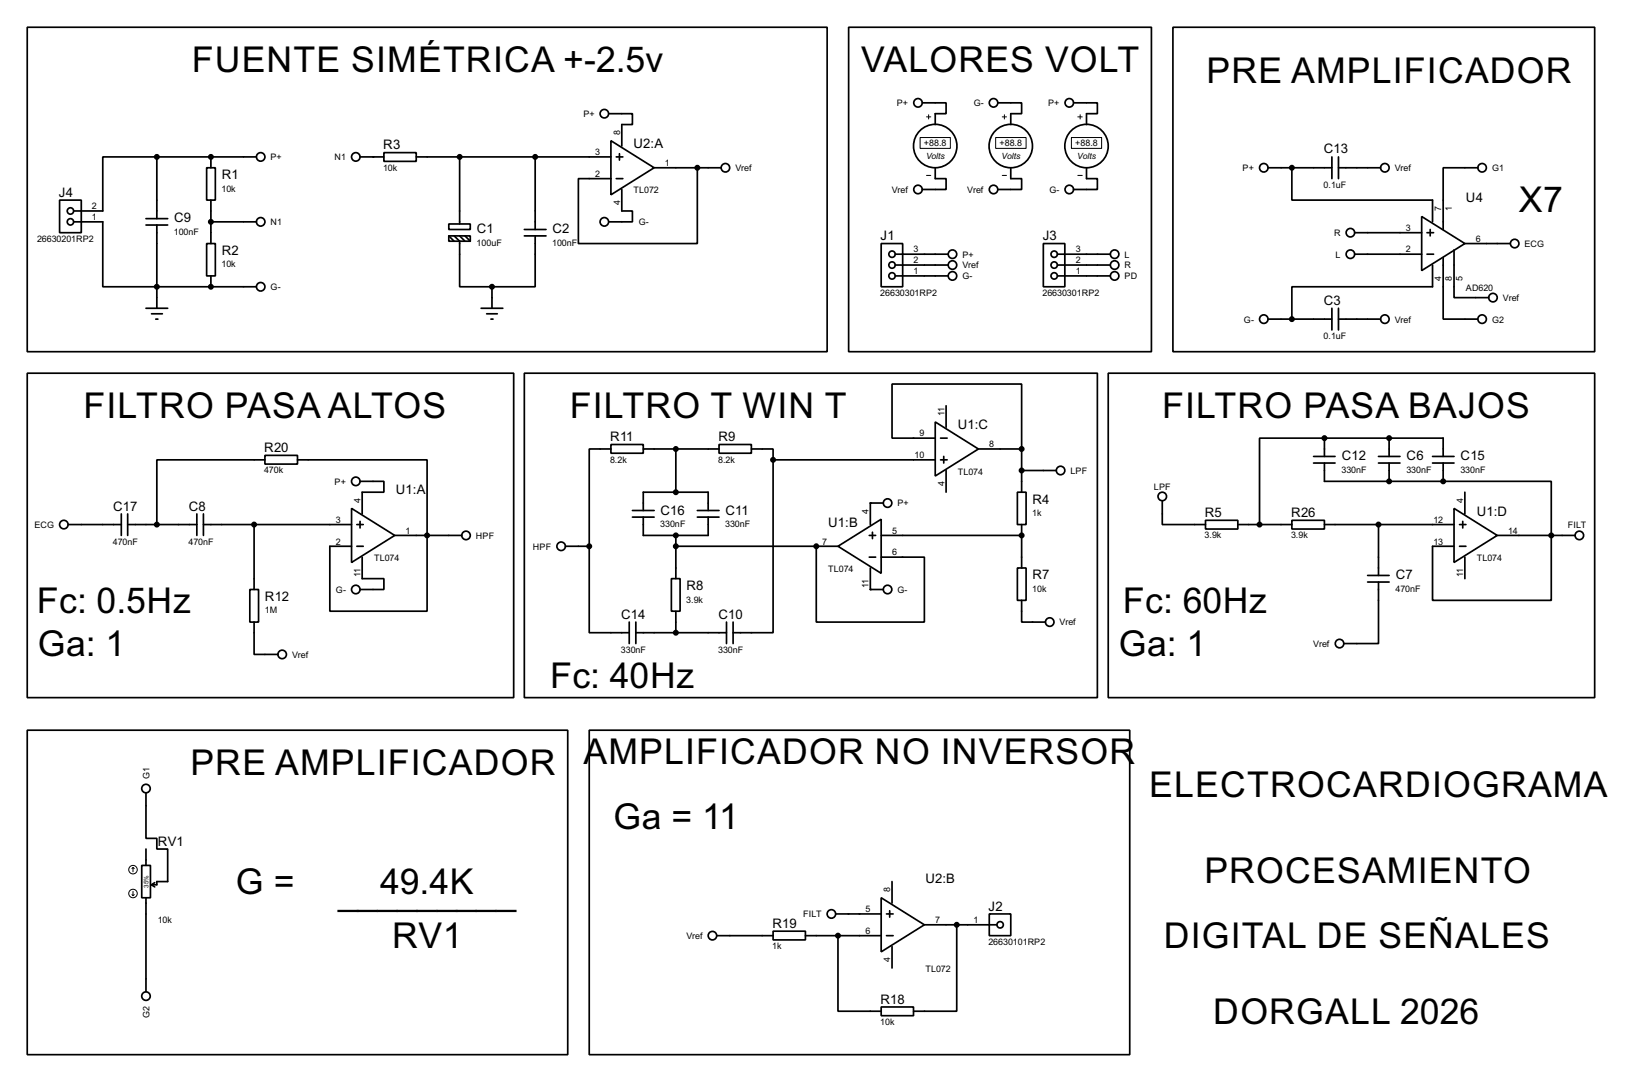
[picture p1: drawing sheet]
<svg xmlns="http://www.w3.org/2000/svg" width="383mm" height="256mm" viewBox="0 0 383 256" stroke-linecap="round" stroke-linejoin="round" font-family="sans-serif">
<g fill="none" stroke="#000" stroke-width=".4">
<path d="M6.4 6.4h188v76.2h-188zM199.4 6.4h71.2v76.2h-71.2zM275.6 6.4h99.1v76.2h-99.1zM36.9 36.9h-12.7v12.7h-6.9M36.9 36.9h23.4M36.9 36.9v14.5M48.6 39.4h2v7.6h-2zM49.6 36.9v2.5M84.6 36.9h5.6M90.2 35.9h7.6v2h-7.6zM97.8 36.9h45.8M108 36.9v15.7"/>
<path d="M125.8 36.9v17M143.1 26.7h5.5v2.6h-2.5v5M143.6 33.1l10.1 6.3-10.1 6.4zM144.8 36.9h1.6M145.6 36.1v1.5M153.7 39.4h15.8M163.9 39.4v17.8h-28v-15.2h7.7M216.7 24.2h5.6v2.5h-2.5v2.6M219.8 39.4v2.6h2.5v2.5h-5.6M234.5 24.2h5.6v2.5h-2.6v2.6M237.5 39.4v2.6h2.6v2.5h-5.6M252.3 24.2h5.6v2.5h-2.6v2.6"/>
<path d="M255.3 39.4v2.6h2.6v2.5h-5.6M298 39.4h15M303.6 39.4v7.6h33v5.1M313 36.9v5.1M314.5 39.4h9.9M314.5 36.9v5.1M347.3 39.4h-8.2v14.5M14 47h5.1v7.7h-5.1zM17.3 52.1h6.9v15.3h36.1M34.3 52.9h5.1M34.3 51.4h5.1M36.9 52.9v19.5"/>
<path d="M48.6 57.2h2v7.6h-2zM49.6 47v10.2M49.6 52.1h10.7M105.5 52.6h5v1.3h-5zM105.5 55.4h5v1.3h-5zM105.5 55.4l1.2 1.3M106.7 55.4l1.3 1.3v10.7h7.6M108 55.4l1.3 1.3M109.3 55.4l1.2 1.3M123.2 55.4h5.1M123.2 53.9h5.1M125.8 55.4v12h-10.2"/>
<path d="M144.8 42h1.6M146.1 44.5v5.1h2.5v2.5h-5.5M207.1 57.2h5v10.2h-5zM210.4 59.7h12.4M245.2 57.2h5v10.2h-5zM248.5 59.7h12.4M318.3 54.7h15.8M318.3 59.7h15.8M334.1 50.9l10.1 6.3-10.1 6.4zM335.3 54.7h1.6M335.3 59.7h1.6M336.1 53.9v1.5"/>
<path d="M341.7 58.7v11.2h8.1M344.2 57.2h10.7M34.3 72.4h5.1M35.6 73.7h2.6M36.6 75h.5M49.6 64.8v2.6M113.1 72.4h5.1M114.4 73.7h2.5M115.4 75h.5M115.6 67.4v5M210.4 64.8h12.4M210.4 62.3h12.4"/>
<path d="M248.5 64.8h12.4M248.5 62.3h12.4M298 75h15M313 72.4v5.1M314.5 75h9.9M314.5 72.4v5.1M336.6 62.3v5.1h-33v7.6M339.1 60.5v14.5h8.2M6.4 87.7h114.3v76.2h-114.3zM123.2 87.7h134.7v76.2h-134.7zM219.8 99.1l10.1 6.4-10.1 6.3zM222.3 95.3v5.1"/>
<path d="M260.4 87.7h114.3v76.2h-114.3zM62.3 107h7.6v2h-7.6zM62.3 108h-25.4v15.2M69.9 108h30.5v35.6h-22.9v-15.3h5.1M82.6 119.4l10.2 6.4-10.2 6.3zM84.6 113.1h5.6v2.5h-5.1v5.1M143.6 104.4h7.6v2.1h-7.6zM143.6 105.5h-5.1v22.8M148.6 119.9h5.1M151.2 105.5h17.8M151.2 119.9v-4.3h15.2v4.3M158.8 105.5v10.1"/>
<path d="M163.9 119.9h5.1M169 104.4h7.6v2.1h-7.6zM176.6 105.5h5.1v2.5M181.7 108v40.6h-9.4M181.7 108h38.1M207.6 118.2h-3.1v5M219.8 102.9h-10.2v-12.7h30.5v15.3M221 102.9h1.6M221 108h1.6M221.8 107.2v1.6M222.3 110.5v5.1M229.9 105.5h10.2"/>
<path d="M239.1 115.6h2v7.6h-2zM240.1 105.5v10.1M240.1 110.5h8.1M273.1 117.7v5.5h10.2M308.7 107.2h5M308.7 108.8h5M311.2 102.9h-15.2v20.3M311.2 102.9h27.9v4.3M311.2 108.8v4.3h27.9M311.2 102.9v4.3M323.9 107.2h5.1M323.9 108.8h5.1"/>
<path d="M326.4 102.9v4.3M326.4 108.8v4.3M336.6 107.2h5.1M336.6 108.8h5.1M339.1 113.1h25.4v27.9h-27.9v-12.7h5.1M339.1 108.8v4.3M341.7 119.4l10.1 6.4-10.1 6.3zM344.2 115.6v5.1M16.1 123.2h12.4M28.5 120.7v5.1M30 123.2h16.3M30 120.7v5.1"/>
<path d="M46.3 120.7v5.1M47.8 123.2h34.8M47.8 120.7v5.1M58.7 138.5h2.1v7.6h-2.1zM59.7 123.2v15.3M83.9 128.3h1.5M83.9 123.2h1.5M84.6 122.5v1.5M85.1 130.9v5h5.1v2.6h-5.6M92.8 125.8h15.7M132.9 128.3h5.6M138.5 128.3v20.3h9.4"/>
<path d="M148.6 121.5h5.1M151.2 121.5v4.3h15.2v-4.3M157.8 135.9h2v7.7h-2zM158.8 128.3h38.1M158.8 125.8v10.1M163.9 121.5h5.1M191.8 128.3v17.8h25.4v-15.2h-10.1M196.9 128.3l10.2-6.3v12.7zM204.3 125.8h1.5M204.3 130.9h1.5M204.5 133.4v5.1h3.1M205 125v1.5"/>
<path d="M207.1 125.8h33M239.1 133.4h2v7.6h-2zM240.1 123.2v10.2M283.3 122.2h7.6v2.1h-7.6zM290.9 123.2h12.7M303.6 122.2h7.6v2.1h-7.6zM311.2 123.2h30.5M321.4 136.7h5M321.4 135.2h5M323.9 136.7v14.5h-8.1M323.9 123.2v12M343 128.3h1.5"/>
<path d="M343 123.2h1.5M343.7 122.5v1.5M344.2 130.9v5M351.8 125.8h18.3M59.7 146.1v7.6h5.6M147.9 146.1v5.1M149.4 148.6h21.3M149.4 146.1v5.1M158.8 143.6v5M170.7 146.1v5.1M172.3 146.1v5.1M240.1 141v5.1h5.6"/>
<path d="M6.4 171.5h127v76.2h-127zM138.5 171.5h127v76.2h-127zM34.3 186.2v10.7h2.6v2.5h2.5v7.7h-2.5v.7h-1.3M34.3 199.4v3.9M33.3 203.3h2.1v7.6h-2.1zM34.3 210.9v22.1M35.6 207.8l.8 .5M36.4 207.3l-.8 .5M168.5 219.8h13.2M181.7 218.7h7.6v2.1h-7.6zM189.3 219.8h17.8M196.4 214.7h10.7"/>
<path d="M196.9 219.8v17.7h10.2M207.1 210.9l10.1 6.3-10.1 6.4zM208.3 219.8h1.6M208.3 214.7h1.6M209.1 213.9v1.5M209.6 207.1v5M217.2 217.2h17M224.8 217.2v20.3h-10.1M232.5 214.7h5v5.1h-5zM207.1 236.5h7.6v2.1h-7.6zM209.6 222.3v5.1"/>
<circle cx="61.2" cy="36.9" r="1"/>
<circle cx="83.6" cy="36.9" r="1"/>
<circle cx="142" cy="26.7" r="1"/>
<circle cx="170.4" cy="39.4" r="1"/>
<circle cx="215.7" cy="24.2" r="1"/>
<circle cx="219.7" cy="34.3" r="5.1"/>
<circle cx="233.4" cy="24.2" r="1"/>
<circle cx="237.5" cy="34.3" r="5.1"/>
<circle cx="251.2" cy="24.2" r="1"/>
<circle cx="255.3" cy="34.3" r="5.1"/>
<circle cx="296.9" cy="39.4" r="1"/>
<circle cx="325.4" cy="39.4" r="1"/>
<circle cx="348.2" cy="39.4" r="1"/>
<circle cx="16.5" cy="52.1" r=".75"/>
<circle cx="16.5" cy="49.6" r=".75"/>
<circle cx="61.2" cy="52.1" r="1"/>
<circle cx="142" cy="52.1" r="1"/>
<circle cx="209.6" cy="59.7" r=".75"/>
<circle cx="215.7" cy="44.5" r="1"/>
<circle cx="223.8" cy="59.7" r="1"/>
<circle cx="233.4" cy="44.5" r="1"/>
<circle cx="247.7" cy="59.7" r=".75"/>
<circle cx="251.2" cy="44.5" r="1"/>
<circle cx="261.9" cy="59.7" r="1"/>
<circle cx="317.3" cy="54.7" r="1"/>
<circle cx="317.3" cy="59.7" r="1"/>
<circle cx="355.9" cy="57.2" r="1"/>
<circle cx="61.2" cy="67.4" r="1"/>
<circle cx="209.6" cy="62.3" r=".75"/>
<circle cx="209.6" cy="64.8" r=".75"/>
<circle cx="223.8" cy="62.3" r="1"/>
<circle cx="223.8" cy="64.8" r="1"/>
<circle cx="247.7" cy="64.8" r=".75"/>
<circle cx="247.7" cy="62.3" r=".75"/>
<circle cx="261.9" cy="64.8" r="1"/>
<circle cx="261.9" cy="62.3" r="1"/>
<circle cx="296.9" cy="75" r="1"/>
<circle cx="325.4" cy="75" r="1"/>
<circle cx="348.2" cy="75" r="1"/>
<circle cx="350.8" cy="69.9" r="1"/>
<circle cx="83.6" cy="113.1" r="1"/>
<circle cx="208.5" cy="118.2" r="1"/>
<circle cx="249.2" cy="110.5" r="1"/>
<circle cx="273.1" cy="116.6" r="1"/>
<circle cx="15" cy="123.2" r="1"/>
<circle cx="83.6" cy="138.5" r="1"/>
<circle cx="109.5" cy="125.8" r="1"/>
<circle cx="131.8" cy="128.3" r="1"/>
<circle cx="208.5" cy="138.5" r="1"/>
<circle cx="371.1" cy="125.8" r="1"/>
<circle cx="66.3" cy="153.7" r="1"/>
<circle cx="246.6" cy="146.1" r="1"/>
<circle cx="314.7" cy="151.2" r="1"/>
<circle cx="34.3" cy="185.2" r="1"/>
<circle cx="167.4" cy="219.8" r="1"/>
<circle cx="195.3" cy="214.7" r="1"/>
<circle cx="235" cy="217.2" r=".75"/>
<circle cx="34.3" cy="234" r="1"/>
</g>
<g fill="#000">
<circle cx="49.6" cy="36.9" r=".2"/>
<circle cx="87.7" cy="36.9" r=".2"/>
<circle cx="49.6" cy="67.4" r=".2"/>
<circle cx="204.5" cy="118.2" r=".2"/>
<circle cx="311.2" cy="102.9" r=".2"/>
<circle cx="326.4" cy="113.1" r=".2"/>
<circle cx="326.4" cy="102.9" r=".2"/>
<circle cx="339.1" cy="113.1" r=".2"/>
<circle cx="191.8" cy="128.3" r=".2"/>
<circle cx="204.5" cy="138.5" r=".2"/>
<circle cx="240.1" cy="125.8" r=".2"/>
</g>
<g fill="none" stroke="#000" stroke-width=".23">
<path d="M216.2 32.3h7.1v2.6h-7.1zM217.7 27.5h1M218.2 27v1M234 32.3h7.1v2.6h-7.1zM235.5 27.5h1M236 27v1M251.8 32.3h7.1v2.6h-7.1zM253.3 27.5h1M253.8 27v1M217.7 41.2h1M235.5 41.2h1M253.3 41.2h1"/>
<path d="M31 210.1l.3 .3M31.3 203.8l-.3 .2M31.3 203.8l.3 .2M31.3 203.8v1M31.3 209.4v1M31.6 210.1l-.3 .3"/>
<circle cx="31.2" cy="209.9" r="1"/>
<circle cx="31.2" cy="204.3" r="1"/>
</g>
<g fill="#000" stroke="#000" stroke-width=".4">
<circle cx="36.8" cy="36.9" r=".5"/>
<circle cx="49.5" cy="36.9" r=".5"/>
<circle cx="108" cy="36.9" r=".5"/>
<circle cx="125.7" cy="36.9" r=".5"/>
<circle cx="163.8" cy="39.4" r=".5"/>
<circle cx="303.5" cy="39.4" r=".5"/>
<circle cx="49.5" cy="52.1" r=".5"/>
<circle cx="36.8" cy="67.4" r=".5"/>
<circle cx="49.5" cy="67.4" r=".5"/>
<circle cx="115.6" cy="67.4" r=".5"/>
<circle cx="303.5" cy="75" r=".5"/>
<circle cx="158.8" cy="115.6" r=".5"/>
<circle cx="158.8" cy="105.5" r=".5"/>
<circle cx="181.6" cy="108" r=".5"/>
<circle cx="240" cy="110.5" r=".5"/>
<circle cx="240" cy="105.5" r=".5"/>
<circle cx="311.2" cy="102.9" r=".5"/>
<circle cx="326.4" cy="102.9" r=".5"/>
<circle cx="326.4" cy="113.1" r=".5"/>
<circle cx="339.1" cy="113.1" r=".5"/>
<circle cx="36.8" cy="123.2" r=".5"/>
<circle cx="59.7" cy="123.2" r=".5"/>
<circle cx="100.3" cy="125.8" r=".5"/>
<circle cx="138.4" cy="128.3" r=".5"/>
<circle cx="158.8" cy="125.8" r=".5"/>
<circle cx="158.8" cy="128.3" r=".5"/>
<circle cx="191.8" cy="128.3" r=".5"/>
<circle cx="240" cy="125.8" r=".5"/>
<circle cx="295.9" cy="123.2" r=".5"/>
<circle cx="323.9" cy="123.2" r=".5"/>
<circle cx="364.5" cy="125.8" r=".5"/>
<circle cx="158.8" cy="148.6" r=".5"/>
<circle cx="196.9" cy="219.8" r=".5"/>
<circle cx="224.8" cy="217.2" r=".5"/>
</g>
<g font-size="9.4">
<text x="45" y="16.9">FUENTE SIMÉTRICA +-2.5v</text>
<text x="202.3" y="16.9">VALORES VOLT</text>
<text x="283.5" y="19.4">PRE AMPLIFICADOR</text>
<text x="356.9" y="49.9">X7</text>
<text x="19.6" y="98.2">FILTRO PASA ALTOS</text>
<text x="133.9" y="98.2">FILTRO T WIN T</text>
<text x="273" y="98.2">FILTRO PASA BAJOS</text>
<text x="8.6" y="143.9">Fc: 0.5Hz</text>
<text x="263.8" y="143.9">Fc: 60Hz</text>
<text x="8.9" y="154.1">Ga: 1</text>
<text x="262.9" y="154.1">Ga: 1</text>
<text x="129.2" y="161.7">Fc: 40Hz</text>
<text x="137.1" y="179.5">AMPLIFICADOR NO INVERSOR</text>
<text x="44.7" y="182">PRE AMPLIFICADOR</text>
<text x="270" y="187.1">ELECTROCARDIOGRAMA</text>
<text x="144.1" y="194.7">Ga = 11</text>
<text x="55.4" y="210">G =</text>
<text x="89.3" y="210">49.4K</text>
<text x="283" y="207.4">PROCESAMIENTO</text>
<text x="79.5" y="212.5">_________</text>
<text x="92.1" y="222.7">RV1</text>
<text x="273.4" y="222.7">DIGITAL DE SEÑALES</text>
<text x="285.1" y="240.4">DORGALL 2026</text>
</g>
<g font-size="3.5">
<text x="90.1" y="35">R3</text>
<text x="148.9" y="34.8">U2:A</text>
<text x="311.1" y="36">C13</text>
<text x="13.9" y="46.2">J4</text>
<text x="52.1" y="42.1">R1</text>
<text x="344.5" y="47.5">U4</text>
<text x="40.9" y="52.2">C9</text>
<text x="52.1" y="59.9">R2</text>
<text x="112.1" y="54.8">C1</text>
<text x="129.8" y="54.8">C2</text>
<text x="206.9" y="56.4">J1</text>
<text x="245" y="56.4">J3</text>
<text x="311.1" y="71.6">C3</text>
<text x="225.1" y="100.9">U1:C</text>
<text x="62.1" y="106.2">R20</text>
<text x="143.4" y="103.6">R11</text>
<text x="168.8" y="103.6">R9</text>
<text x="315.3" y="108.2">C12</text>
<text x="330.5" y="108.2">C6</text>
<text x="343.2" y="108.2">C15</text>
<text x="26.6" y="119.9">C17</text>
<text x="44.4" y="119.9">C8</text>
<text x="93" y="116.1">U1:A</text>
<text x="242.6" y="118.3">R4</text>
<text x="155.2" y="120.9">C16</text>
<text x="170.5" y="120.9">C11</text>
<text x="194.6" y="123.7">U1:B</text>
<text x="283.1" y="121.4">R5</text>
<text x="303.4" y="121.4">R26</text>
<text x="347" y="121.2">U1:D</text>
<text x="242.6" y="136.1">R7</text>
<text x="328" y="136.1">C7</text>
<text x="62.3" y="141.2">R12</text>
<text x="161.3" y="138.6">R8</text>
<text x="146" y="145.3">C14</text>
<text x="168.8" y="145.3">C10</text>
<text x="37.1" y="198.6">RV1</text>
<text x="217.5" y="207.5">U2:B</text>
<text x="232.3" y="213.9">J2</text>
<text x="181.5" y="217.9">R19</text>
<text x="206.9" y="235.7">R18</text>
</g>
<g font-size="2.4">
<text x="137.1" y="27.5">P+</text>
<text x="210.7" y="25">P+</text>
<text x="228.8" y="25">G-</text>
<text x="246.3" y="25">P+</text>
<text x="145.7" y="31.8" transform="rotate(-90 145.7 31.8)">8</text>
<text x="217.1" y="34.4">+88.8</text>
<text x="234.9" y="34.4">+88.8</text>
<text x="252.7" y="34.4">+88.8</text>
<text x="63.6" y="37.7">P+</text>
<text x="78.6" y="37.7">N1</text>
<text x="90" y="40.1">10k</text>
<text x="139.9" y="36.4">3</text>
<text x="139.9" y="41.6">2</text>
<text x="156.3" y="39">1</text>
<text x="172.8" y="40.2">Vref</text>
<text x="292" y="40.2">P+</text>
<text x="327.7" y="40.2">Vref</text>
<text x="350.6" y="40.2">G1</text>
<text x="52.1" y="45">10k</text>
<text x="148.8" y="45.4">TL072</text>
<text x="209.5" y="45.3">Vref</text>
<text x="227.3" y="45.3">Vref</text>
<text x="246.6" y="45.3">G-</text>
<text x="311" y="44.1">0.1uF</text>
<text x="21.6" y="51.7">1</text>
<text x="21.6" y="49.2">2</text>
<text x="63.6" y="52.9">N1</text>
<text x="145.7" y="48.1" transform="rotate(-90 145.7 48.1)">4</text>
<text x="150.1" y="52.9">G-</text>
<text x="338.6" y="49.6" transform="rotate(-90 338.6 49.6)">7</text>
<text x="341.1" y="49.5" transform="rotate(-90 341.1 49.5)">1</text>
<text x="8.7" y="56.8">26630201RP2</text>
<text x="40.9" y="55.1">100nF</text>
<text x="112" y="57.7">100uF</text>
<text x="129.8" y="57.7">100nF</text>
<text x="214.7" y="59.3">3</text>
<text x="252.8" y="59.3">3</text>
<text x="313.5" y="55.4">R</text>
<text x="330.4" y="54.3">3</text>
<text x="330.4" y="59.3">2</text>
<text x="346.8" y="56.8">6</text>
<text x="358.2" y="58">ECG</text>
<text x="52.1" y="62.8">10k</text>
<text x="214.7" y="64.4">1</text>
<text x="214.7" y="61.9">2</text>
<text x="226.1" y="60.5">P+</text>
<text x="226.1" y="63.1">Vref</text>
<text x="226.1" y="65.6">G-</text>
<text x="252.8" y="64.4">1</text>
<text x="252.8" y="61.9">2</text>
<text x="264.2" y="60.5">L</text>
<text x="264.2" y="63.1">R</text>
<text x="264.2" y="65.6">PD</text>
<text x="313.8" y="60.5">L</text>
<text x="338.6" y="66" transform="rotate(-90 338.6 66)">4</text>
<text x="341.1" y="65.9" transform="rotate(-90 341.1 65.9)">8</text>
<text x="343.7" y="66" transform="rotate(-90 343.7 66)">5</text>
<text x="63.6" y="68.1">G-</text>
<text x="206.9" y="69.5">26630301RP2</text>
<text x="245" y="69.5">26630301RP2</text>
<text x="344.4" y="68.3">AD620</text>
<text x="353.1" y="70.7">Vref</text>
<text x="292.3" y="75.8">G-</text>
<text x="327.7" y="75.8">Vref</text>
<text x="350.6" y="75.8">G2</text>
<text x="311" y="79.7">0.1uF</text>
<text x="221.9" y="97.8" transform="rotate(-90 221.9 97.8)">11</text>
<text x="214.9" y="107.6">10</text>
<text x="216.1" y="102.5">9</text>
<text x="232.5" y="105.1">8</text>
<text x="62.1" y="111.2">470k</text>
<text x="78.6" y="113.9">P+</text>
<text x="143.4" y="108.7">8.2k</text>
<text x="168.8" y="108.7">8.2k</text>
<text x="225" y="111.5">TL074</text>
<text x="251.5" y="111.3">LPF</text>
<text x="315.2" y="111.1">330nF</text>
<text x="330.5" y="111.1">330nF</text>
<text x="343.2" y="111.1">330nF</text>
<text x="84.7" y="118.2" transform="rotate(-90 84.7 118.2)">4</text>
<text x="210.9" y="119">P+</text>
<text x="221.9" y="114.2" transform="rotate(-90 221.9 114.2)">4</text>
<text x="271.1" y="115.2">LPF</text>
<text x="343.8" y="118.2" transform="rotate(-90 343.8 118.2)">4</text>
<text x="8.1" y="124">ECG</text>
<text x="78.9" y="122.8">3</text>
<text x="95.3" y="125.4">1</text>
<text x="155.2" y="123.8">330nF</text>
<text x="170.4" y="123.8">330nF</text>
<text x="204.1" y="120.7" transform="rotate(-90 204.1 120.7)">4</text>
<text x="209.6" y="125.4">5</text>
<text x="242.6" y="121.2">1k</text>
<text x="336.8" y="122.8">12</text>
<text x="354.4" y="125.4">14</text>
<text x="368.4" y="124">FILT</text>
<text x="26.5" y="128">470nF</text>
<text x="44.3" y="128">470nF</text>
<text x="78.9" y="127.9">2</text>
<text x="87.9" y="131.8">TL074</text>
<text x="111.8" y="126.6">HPF</text>
<text x="125.2" y="129.1">HPF</text>
<text x="193.2" y="127.9">7</text>
<text x="209.6" y="130.5">6</text>
<text x="283.1" y="126.5">3.9k</text>
<text x="303.4" y="126.5">3.9k</text>
<text x="336.8" y="127.9">13</text>
<text x="347" y="131.8">TL074</text>
<text x="84.7" y="135.6" transform="rotate(-90 84.7 135.6)">11</text>
<text x="194.6" y="134.3">TL074</text>
<text x="343.8" y="135.6" transform="rotate(-90 343.8 135.6)">11</text>
<text x="78.9" y="139.3">G-</text>
<text x="161.3" y="141.6">3.9k</text>
<text x="204.1" y="138.1" transform="rotate(-90 204.1 138.1)">11</text>
<text x="210.9" y="139.3">G-</text>
<text x="242.6" y="139.2">10k</text>
<text x="327.9" y="139">470nF</text>
<text x="62.2" y="144.1">1M</text>
<text x="249" y="146.9">Vref</text>
<text x="68.6" y="154.5">Vref</text>
<text x="145.9" y="153.4">330nF</text>
<text x="168.8" y="153.4">330nF</text>
<text x="308.6" y="152">Vref</text>
<text x="35.1" y="182.9" transform="rotate(-90 35.1 182.9)">G1</text>
<text x="209.2" y="209.6" transform="rotate(-90 209.2 209.6)">8</text>
<text x="188.7" y="215.5">FILT</text>
<text x="203.4" y="214.3">5</text>
<text x="37.1" y="216.9">10k</text>
<text x="161.3" y="220.6">Vref</text>
<text x="203.4" y="219.4">6</text>
<text x="219.8" y="216.8">7</text>
<text x="228.8" y="216.8">1</text>
<text x="232.3" y="222">26630101RP2</text>
<text x="181.5" y="223">1k</text>
<text x="209.2" y="226" transform="rotate(-90 209.2 226)">4</text>
<text x="217.4" y="228.3">TL072</text>
<text x="35.1" y="239.1" transform="rotate(-90 35.1 239.1)">G2</text>
<text x="206.9" y="240.8">10k</text>
</g>
<g font-size="2.3">
<text x="217.6" y="37.4">Volts</text>
<text x="235.3" y="37.4">Volts</text>
<text x="253.1" y="37.4">Volts</text>
</g>
<text font-size="1.7" x="34.9" y="208.5" transform="rotate(-90 34.9 208.5)">35%</text>
</svg>
